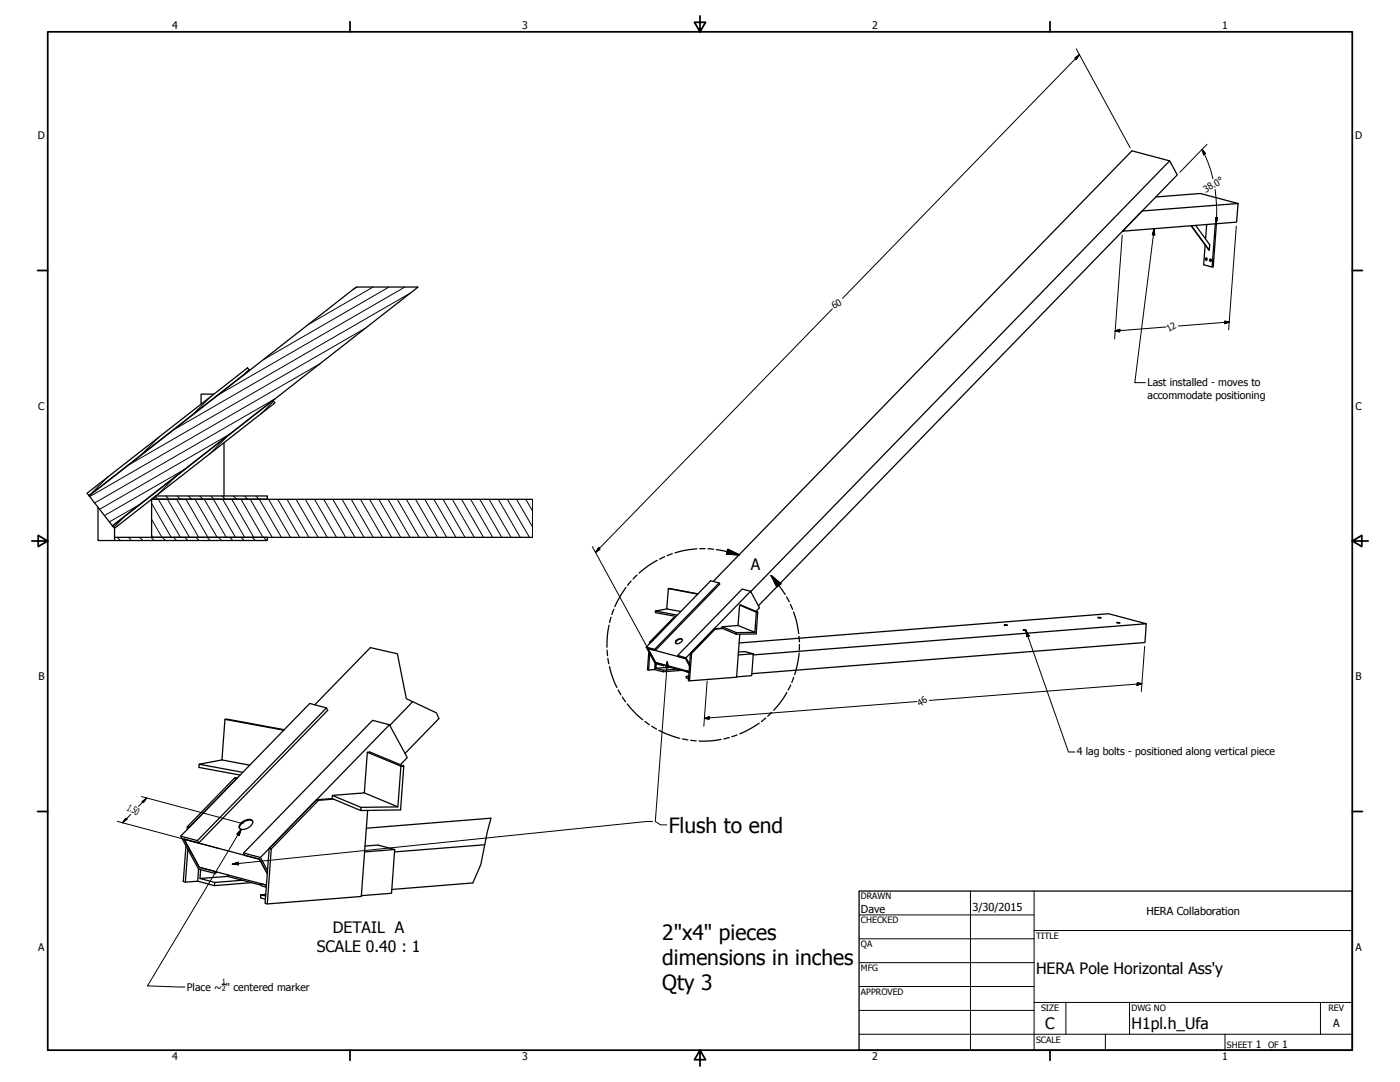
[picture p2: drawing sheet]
<svg xmlns="http://www.w3.org/2000/svg" width="559mm" height="432mm" viewBox="0 0 559 432" stroke-linecap="round" stroke-linejoin="round" font-family="sans-serif">
<g fill="none" stroke="#000" stroke-width=".51">
<path d="M461.3 78.6l17.8-1.4 15.1 4-38.3 3-7.8 8.1 45.5-3.7 .6-7.4M466.9 64.2l-15.1-4-167.1 171.8M475.4 90.1l7.3 9.7M477.3 90l5.6 7.7-.2 2.1-7.1-9.7M481.6 89.6l-.4 5.8M485.1 89.3l-1.3 17.3M485.5 89.3l-1.2 17.3-3.9-.9 .6-7.9M481.6 103l.1 .8M483.4 103.5v.7M85.3 157.3h-5v4M99.6 147.8h.1M89.4 176.7v21.2"/>
<path d="M34.7 196.8l64.1-50 .8 1-64 50zM35.6 197.9l106.6-83.3h24.7l-122 95.3zM35.6 197.8v.1M60.6 199.2l1.6-1.3h44.5v1.3zM106.7 199.2v.1M212.5 199.3h-152v15.1h152M39.1 202.4v13.3h6.6M44.9 209.9l64.1-50.1 .7 1-64 50zM45.7 214.4h61v1.3h-61zM45.7 210.8v3.6M278.1 219l-5.2 .7-3.5 .9M281.5 218.9l-2.2 .1"/>
<path d="M282.6 219l2.2 .2M285.9 219.3l9.2 2.1M290.5 219.2l4.6 2.2-5.1-.3zM249.8 234.4l-2.7 4.4-1.7 3.3M251.9 231.9l-1.4 1.7M254.3 229.5l-1.6 1.6M262.3 223.6l-3.7 2.3-3.5 2.8M265.3 222.2l-2 .9M266.8 234.9l11.8 2.1M268.4 221l-2.1 .7M278.5 237.1l-11.7-2.2-.7 8.1 5.6 1M287 232.7l-3.3-.9-25.8 26.5 3.6 6.5 3.4 .9 .3-.3"/>
<path d="M299.6 236l-3.4-.9-25.7 26.5 .3 .5 2.9 .7 1.5 2.9-1.5-2.9-15.1-4 3.1 5.6 13.4 3.6M299.7 236.1l167.2-171.9 3 5.6-167.2 171.9M307.8 229.7l3.9 3.3-1.6 1.2zM307.8 229.7l5.6 7.5M313.9 238.2l1.1 2M242.3 259.5l.2 2.2M243.1 249.5l-.7 4.1-.1 4.7M243.9 246.3l-.6 2.1M245 243.1l-.8 2.1M257.9 258.3l3.4 .8 25.7-26.4 .3 .4-25.7 26.5-3-.8 3.1 5.6 2.9 .8 .3 .5M259.3 256.3l-.1 .6M261.3 259.1l.3 .5"/>
<path d="M261.6 243.8v.7l8.2 1.5M266.1 243l-4.5 .8 8.7 1.7M268.7 246.6l.4 .1-9.4 9.7-.4-.1zM269.3 246.6h-.6M269.9 255.6a1.45 1.45 0 0 1 2.5-.1 1.85 1.85 0 0 1-2.8 1zM272.3 255.3a1.91 1.91 0 0 0-2.6 1.4M285.1 251l-9.5 9.7 .4 .1-.8 10.9M288.2 250.7l-3.1 .3 .3 .1-9.4 9.7M288.2 250.7l5.7 2.4v-.6M288.2 250.1l5.7 2.4 7.4-.2M288.5 250.8l-3.1 .3M295 256.6l147.5-11.7 15 4-156.9 12.5"/>
<path d="M295.2 241.5l6.7 2.8-.6 8-6.7-2.7M295.3 253.1l-1.3 17.2-19.2 1.4 .8-11M301.8 244l1.3-1.4-3.5-6.6-25.8 26.5-3.3-.9M301.9 244.3h.6l-6.8-2.9-.5 .1-.6 8.1-6.4 .5v.6M302.5 244.3l-.7 8.7-7.9 .1M315.5 241.2l.9 2M316.7 244.2l1.1 3.3 1 5.4M318.9 253.9l.2 2.3M319.1 257.2l-.1 2.3M400.9 249.4l1.2 .2zM408.4 251.4l1.3 .1zM438.2 246.4l1.3 .2z"/>
<path d="M445.8 248.4l1.2 .2zM457.5 248.9l-.5 7.5-157 12.5M242.6 262.8l.4 2.1M243.3 266l1.4 4.8 1.6 3.6M246.8 275.3l1 2M248.4 278.2l1.3 1.8M259 260.2l-.6 7.1 2.9-.1 3.4 .9M259.3 260.9l-.4 6.5M261.8 266.7l2.9 .8 5.6-.5M264.7 267.5v.6l7.3-.6M267.3 266.3l-5.5 .4 .1-1.8-.4-.1-.2 2.4M267.3 265.9v.4l6.7 1.7"/>
<path d="M273.8 262.5l1.5 2.6M273.9 269.9v.7l.9 .2M274.9 269.8l-1 .1 1 .3M275.1 268l-1.3-.3 .3 .5 .9 .2M294.7 260.2l2.6-.2 3.4 .9-6.1 .5M300.7 260.9l-.7 8.7-6 .5M314.1 276.4l-2.8 4.2-2.5 2.9M315.6 273.4l-1 2M316.8 270.3l-.8 2.1M319 260.6l-.7 4.3-1.1 4.3M89.8 287.1l.7-.1 23 4.2M113.2 291.4l-23.4-4.3-1.2 16.2 11.1 2.1"/>
<path d="M125.6 281.3l22.2-22.9 10.8 2.5 3.6 17.9 12 5.7 1 2.3-13.5 13.9M130.3 282.5l-6.7-1.8-51.5 53 7.1 13.1 6.8 1.8 .6-.6M155.4 289.2l-6.7-1.7-51.5 52.9 .5 1 5.9 1.5 3.1 5.7-3.1-5.7-30.1-8 6.1 11.2 26.8 7.2-2.5-.7M164.7 280l-9.1 9.5M250.3 280.9l3.9 4.3 2.3 2.1M257.4 287.9l1.8 1.3M260.2 289.8l1.9 1.2M263 291.5l4.5 1.9 3.8 1.2M272.4 294.9l2.2 .4M275.7 295.5l2.2 .2M287.8 295.1l-4.9 .6h-3.9M291.1 294.3l-2.2 .6"/>
<path d="M294.2 293.3l-2.1 .7M303 288.6l-3.5 2.2-4.2 2.1M305.6 286.6l-1.7 1.4M308 284.3l-1.5 1.5M79.5 305l-.1 1.3 16.5 3M88.6 303.3l-9.1 1.7 17.4 3.2M93.7 310.5l.8 .2-18.9 19.4-.8-.2zM94.8 310.4l-1.1 .1M126.3 319.2l-18.9 19.4 .9 .2-1.6 21.9M132.6 318.7l-6.3 .5 .8 .2-18.8 19.4M132.6 318.7l11.4 4.8 .1-1.3M132.7 317.4l11.4 4.8 14.7-.2"/>
<path d="M133.2 318.9l-6.1 .5M146.6 300.2l13.4 5.6-1.2 16.2-13.4-5.6M159.8 305.2l2.8-2.9-7.2-13.1-51.5 53-6.7-1.8M160 305.8h1.2l-13.6-5.7-1 .1-1.2 16.2-12.7 1-.1 1.3M161.2 305.8l-1.3 17.4-15.9 .3M72.1 333.7l6.7 1.8 51.5-53 .5 1-51.5 52.9-5.8-1.5 6.1 11.2 5.9 1.6 .5 .9M74.2 337.6l-1 14.2 .8 .2 4.9-.3 6.7 1.7M74.8 329.9l-.1 1.1M75 339l-1 13M78.8 335.5l.5 .9M96.6 328a3.3 3.3 0 0 1 4.1-.5 2.91 2.91 0 0 1-2.8 3.3 1.42 1.42 0 0 1-1.9 .1 1.42 1.42 0 0 1-.2-2zM100.8 327.7a3.8 3.8 0 0 0-5.2 2.9"/>
<path d="M145.7 337.6l5.2-.4 6.6 1.8-12 1M146.2 330.5l49.8-4-1.5 5.5-2.6 13.1-3.2 7.3-32.3 2.6M146.7 323.4l-2.5 34.4-37.5 2.9-.9-.2 1.6-21.9M157.5 339l-1.2 17.5-12.1 .9M193.5 337.1l-36 2.9M79.8 350.6l5.9 1.6 11.1-.9M85.7 352.2l-.1 1.2 14.8-1.2M90.9 349.8l-11.1 .8 .3-3.6-.9-.2-.3 4.9M90.9 349.8l13.3 3.5M90.9 349.1v.7M103.9 352.6l.5 1 1.9 .5M103.9 342.2l2.9 5.3"/>
<path d="M104.1 357.1l-.1 1.2 1.9 .5M106.1 356.9l-2 .2 1.9 .5M342.9 355.6h196.9v63.5h-196.9z"/>
<circle cx="481.5" cy="103.4" r=".42"/>
<circle cx="483.2" cy="103.9" r=".43"/>
</g>
<g fill="#000">
<circle cx="258.6" cy="258.8" r=".25"/>
<circle cx="73.5" cy="334.9" r=".25"/>
</g>
<g fill="none" stroke="#000" stroke-width=".4">
<path d="M429.6 19.5l21.5 39.5M429.1 23.1l1.7-1.3-1.3 2zM430.8 21.8l-94.5 97.3M479.8 59.6l1.3 1.6-.7 .6zM479.8 59.6a47.4 47.4 0 0 1 4.3 11.7M481.8 57.6l-10.9 11.2M485 75.6a59.1 59.1 0 0 1 .5 13.7M447.9 93.9l-3 41.4M460.7 91.2l.2 2.6-1-.1zM460.7 91.2l-7.8 61.5h4.3M485.2 86.9l.8-.1-.5 2.5zM493.5 90.2l-3.1 41.4"/>
<path d="M142.6 114.6l-1.5 .8M148.9 114.6l-25.8 14.9M155.3 114.6l-50.1 28.9M161.6 114.6l-74.4 42.9M163.8 117l-94.6 54.6M145.8 131l-94.6 54.6M332.2 123.3l-94.5 97.2M445.1 132.1l1.9-.7-.1 1.1zM465.4 130.5l-20.3 1.6M488.8 128.1l1.9 .4-1.9 .7zM490.7 128.5l-20.4 1.6M84.1 158.3l-7.4 7.4"/>
<path d="M99.4 147.5l-2.2 2.2M109.9 159.1l-72.1 41.6M127.8 145.1l-92 53.1M63.5 174.4l-7.4 7.3M90.9 173.9l-7.3 7.4M91.9 173.2l-52.1 30.1M109.2 160.1l-5.1 5.1M43 190.4l-7.4 7.3M61.9 198.2l1.1 1M63.2 199.3l8.8 15.1M66.2 197.9l1.2 1.3M66.9 199.3l8.7 15.1"/>
<path d="M70.4 189.9l-7.4 7.4M70.5 199.3l8.8 15.1M70.7 197.9l1.2 1.3M73.9 187.2l-32.2 18.5M74.2 199.3l8.8 15.1M75.2 197.9l1.3 1.3M77.9 199.3l8.8 15.1M79.7 197.9l1.3 1.3M81.5 199.3l8.8 15.1M84.1 197.9l1.3 1.3M85.2 199.3l8.8 15.1M88.6 197.9l1.3 1.3"/>
<path d="M88.9 199.3l8.8 15.1M92.5 199.3l8.8 15.1M93.2 197.9l1.2 1.3M96.2 199.3l8.8 15.1M97.6 197.9l1.3 1.3M99.9 199.3l8.7 15.1M102.1 197.9l1.3 1.3M103.5 199.3l8.8 15.1M106.6 197.9l.1 .1M107.2 199.3l8.8 15.1M110.9 199.3l8.7 15.1M114.6 199.3l8.7 15.1"/>
<path d="M118.2 199.3l8.8 15.1M121.9 199.3l8.7 15.1M125.5 199.3l8.8 15.1M129.2 199.3l8.8 15.1M132.8 199.3l8.9 15.1M136.5 199.3l8.8 15.1M140.2 199.3l8.8 15.1M143.9 199.3l8.8 15.1M147.5 199.3l8.8 15.1M151.2 199.3l8.8 15.1M154.9 199.3l8.7 15.1M158.6 199.3l8.7 15.1"/>
<path d="M162.2 199.3l8.7 15.1M165.9 199.3l8.7 15.1M169.5 199.3l8.8 15.1M173.2 199.3l8.8 15.1M176.8 199.3l8.8 15.1M180.5 199.3l8.8 15.1M184.2 199.3l8.8 15.1M187.8 199.3l8.9 15.1M191.5 199.3l8.8 15.1M195.2 199.3l8.8 15.1M198.9 199.3l8.7 15.1M202.5 199.3l8.8 15.1"/>
<path d="M206.2 199.3l6.3 10.9M209.9 199.3l2.6 4.6M212.5 199.3v15.1M46.8 214.4l1.3 1.3M49.8 206l-4.4 4.4M51.2 214.4l1.3 1.3M55.8 214.4l1.2 1.3M55.9 201.2l-12.2 7.1M60.3 214.4l1.2 1.3M60.5 213.6l.5 .8M60.5 207.3l4.1 7.1M60.5 200.9l7.8 13.5"/>
<path d="M64.8 214.4l1.2 1.3M69.2 214.4l1.3 1.3M73.7 214.4l1.3 1.3M78.2 214.4l1.3 1.3M82.7 214.4l1.2 1.3M87.2 214.4l1.3 1.3M91.7 214.4l1.3 1.3M96.2 214.4l1.3 1.3M100.6 214.4l1.3 1.3M105.2 214.4l1.2 1.3M236.4 218.1l21.6 39.6M239.1 218.4l.4 .8-1.8 1.3z"/>
<path d="M409.4 251.6l1.4 2.2-1 .3zM409.4 251.6l17.1 48.5h2.5M456.9 257.9l-1.4 18.1M266.4 264l.3 2.5-1-.1zM266.4 264l-4.8 63.9 2.1 1.3h2.4M282.3 271.8l-1.4 18M366 280l-84.8 6.7M454 272.5l1.7 .3-1.9 .7zM455.7 272.8l-84.7 6.7M281.2 286.7l1.9-.6-.1 .9zM56.5 317.9l40.6 10.8M56.6 320l1.9-1.5-1.2 1.7z"/>
<path d="M58.5 318.5l-3.3 3.3M46.8 327.8l40.7 10.8M50.2 326.6l.6 .2-1.9 1.6zM52.2 325l-3.3 3.4M96.3 331l-.9 2.4-.8-.5zM96.3 331l-37.4 62.4 14.9 .5M260.5 327.9h-2.5l-165.3 17M92.7 344.9l2.4-.8 .1 1zM387.3 355.6v63.5M412.7 355.6v63.5M342.9 365.1h69.8M342.9 374.6h69.8"/>
<path d="M412.7 371.3h127.1M88.6 392.9h1.6M342.9 384.2h69.8M342.9 393.7h69.8M342.9 412.7h196.9M342.9 403.2h69.8M412.7 400h127.1M425.4 400v12.7M441.2 412.7v6.4M450.8 400v12.7M488.9 412.7v6.4M527 400v12.7"/>
</g>
<path d="M290 221.1l5.1 .3zM290.5 219.2l4.6 2.2-5.1-.3zM307.8 229.7l3.9 3.3zM307.8 229.7l3.9 3.3-1.6 1.2z" fill="#000" stroke="#000" stroke-width=".51"/>
<g fill="none" stroke="#000" stroke-width=".7">
<path d="M19 12.7h520.8v406.4h-520.8zM139.7 8.6v4.1M279.4 6.3v6.4l-2.2-3.8h4.4l-2.2 3.8M419.1 8.6v4.1M15 107.9h4M539.8 107.9h4M12.7 215.9h6.3l-3.8-2.2v4.4l3.8-2.2M539.8 215.9l3.8 2.2v-4.4l-3.8 2.2h6.3M15 323.8h4M539.8 323.8h4M139.7 419.1v4.1M279.4 419.1l2.2 3.8h-4.4l2.2-3.8v6.3"/>
<path d="M419.1 419.1v4.1"/>
</g>
<g fill="#000" stroke="#000" stroke-width=".4">
<path d="M430.8 21.8l-1.3 2zM429.1 23.1l1.7-1.3-1.3 2zM479.8 59.6l1.3 1.6zM479.8 59.6l1.3 1.6-.7 .6zM460.7 91.2l.2 2.6zM460.7 91.2l.2 2.6-1-.1zM485.2 86.9l.3 2.4zM485.2 86.9l.8-.1-.5 2.5zM445.1 132.1l1.9-.7zM445.1 132.1l1.9-.7-.1 1.1zM488.8 129.2l1.9-.7zM488.8 128.1l1.9 .4-1.9 .7z"/>
<path d="M239.1 218.4l-1.4 2.1zM239.1 218.4l.4 .8-1.8 1.3zM409.4 251.6l1.4 2.2zM409.4 251.6l1.4 2.2-1 .3zM266.4 264l.3 2.5zM266.4 264l.3 2.5-1-.1zM453.8 273.5l1.9-.7zM454 272.5l1.7 .3-1.9 .7zM281.2 286.7l1.9-.6zM281.2 286.7l1.9-.6-.1 .9zM50.2 326.6l-1.3 1.8zM50.2 326.6l.6 .2-1.9 1.6z"/>
<path d="M58.5 318.5l-1.2 1.7zM56.6 320l1.9-1.5-1.2 1.7zM96.3 331l-.9 2.4zM96.3 331l-.9 2.4-.8-.5zM92.7 344.9l2.4-.8zM92.7 344.9l2.4-.8 .1 1z"/>
</g>
<g font-size="8.4">
<text x="267" y="332.3">Flush to end</text>
<text x="264.4" y="375.1">2&quot;x4&quot; pieces</text>
<text x="264.4" y="385.1">dimensions in inches</text>
<text x="264.4" y="395.2">Qty 3</text>
</g>
<g font-size="6.3">
<text x="299.7" y="227.5">A</text>
<text x="132.9" y="372.5">DETAIL A</text>
<text x="126.4" y="380">SCALE 0.40 : 1</text>
<text x="413.5" y="388.6">HERA Pole Horizontal Ass'y</text>
<text x="417.2" y="410.6">C</text>
<text x="451.6" y="410.7">H1pl.h_Ufa</text>
</g>
<g font-size="4.4">
<text x="343.7" y="364.3">Dave</text>
<text x="388.1" y="363.7">3/30/2015</text>
<text x="457.6" y="365.1">HERA Collaboration</text>
<text x="532.1" y="409.9">A</text>
</g>
<g font-size="4.2">
<text x="68.7" y="11.7">4</text>
<text x="208.4" y="11.7">3</text>
<text x="348.1" y="11.7">2</text>
<text x="487.8" y="11.7">1</text>
<text x="15.1" y="55.5">D</text>
<text x="540.9" y="55.5">D</text>
<text x="458" y="154.2">Last installed - moves to</text>
<text x="458" y="159.3">accommodate positioning</text>
<text x="15.2" y="163.4">C</text>
<text x="541" y="163.4">C</text>
<text x="15.3" y="271.4">B</text>
<text x="541.1" y="271.4">B</text>
<text x="429.8" y="301.2">4 lag bolts - positioned along vertical piece</text>
<text x="15.2" y="379.3">A</text>
<text x="541" y="379.3">A</text>
<text x="74.6" y="395.5">Place ~ &quot; centered marker</text>
<text x="501.3" y="418.3">1</text>
<text x="511.8" y="418.3">1</text>
<text x="68.7" y="423.2">4</text>
<text x="208.4" y="423.2">3</text>
<text x="348.1" y="423.2">2</text>
<text x="487.8" y="423.2">1</text>
</g>
<text font-size="3.9" x="50.4" y="323.1" transform="rotate(30 50.4 323.1)">1.50</text>
<text font-size="3.8" x="367.2" y="282.1" transform="rotate(-30 367.2 282.1)">46</text>
<g font-size="3.7">
<text x="481.3" y="76.9" transform="rotate(-30 481.3 76.9)">38.0°</text>
<text x="332.9" y="123.4" transform="rotate(-30 332.9 123.4)">60</text>
<text x="466.5" y="132.7" transform="rotate(-30 466.5 132.7)">12</text>
</g>
<g font-size="3.5">
<text x="343.7" y="358.9">DRAWN</text>
<text x="343.7" y="368.5">CHECKED</text>
<text x="413.5" y="374.6">TITLE</text>
<text x="343.7" y="378">QA</text>
<text x="343.7" y="387.5">MFG</text>
<text x="343.7" y="397.1">APPROVED</text>
<text x="415.5" y="403.4">SIZE</text>
<text x="451.6" y="403.4">DWG NO</text>
<text x="530.3" y="403.4">REV</text>
<text x="413.5" y="416.1">SCALE</text>
<text x="489.7" y="418.3">SHEET</text>
<text x="506.2" y="418.3">OF</text>
</g>
<g font-size="2.9">
<text x="88.6" y="392.6">1</text>
<text x="88.6" y="395.5">2</text>
</g>
</svg>
